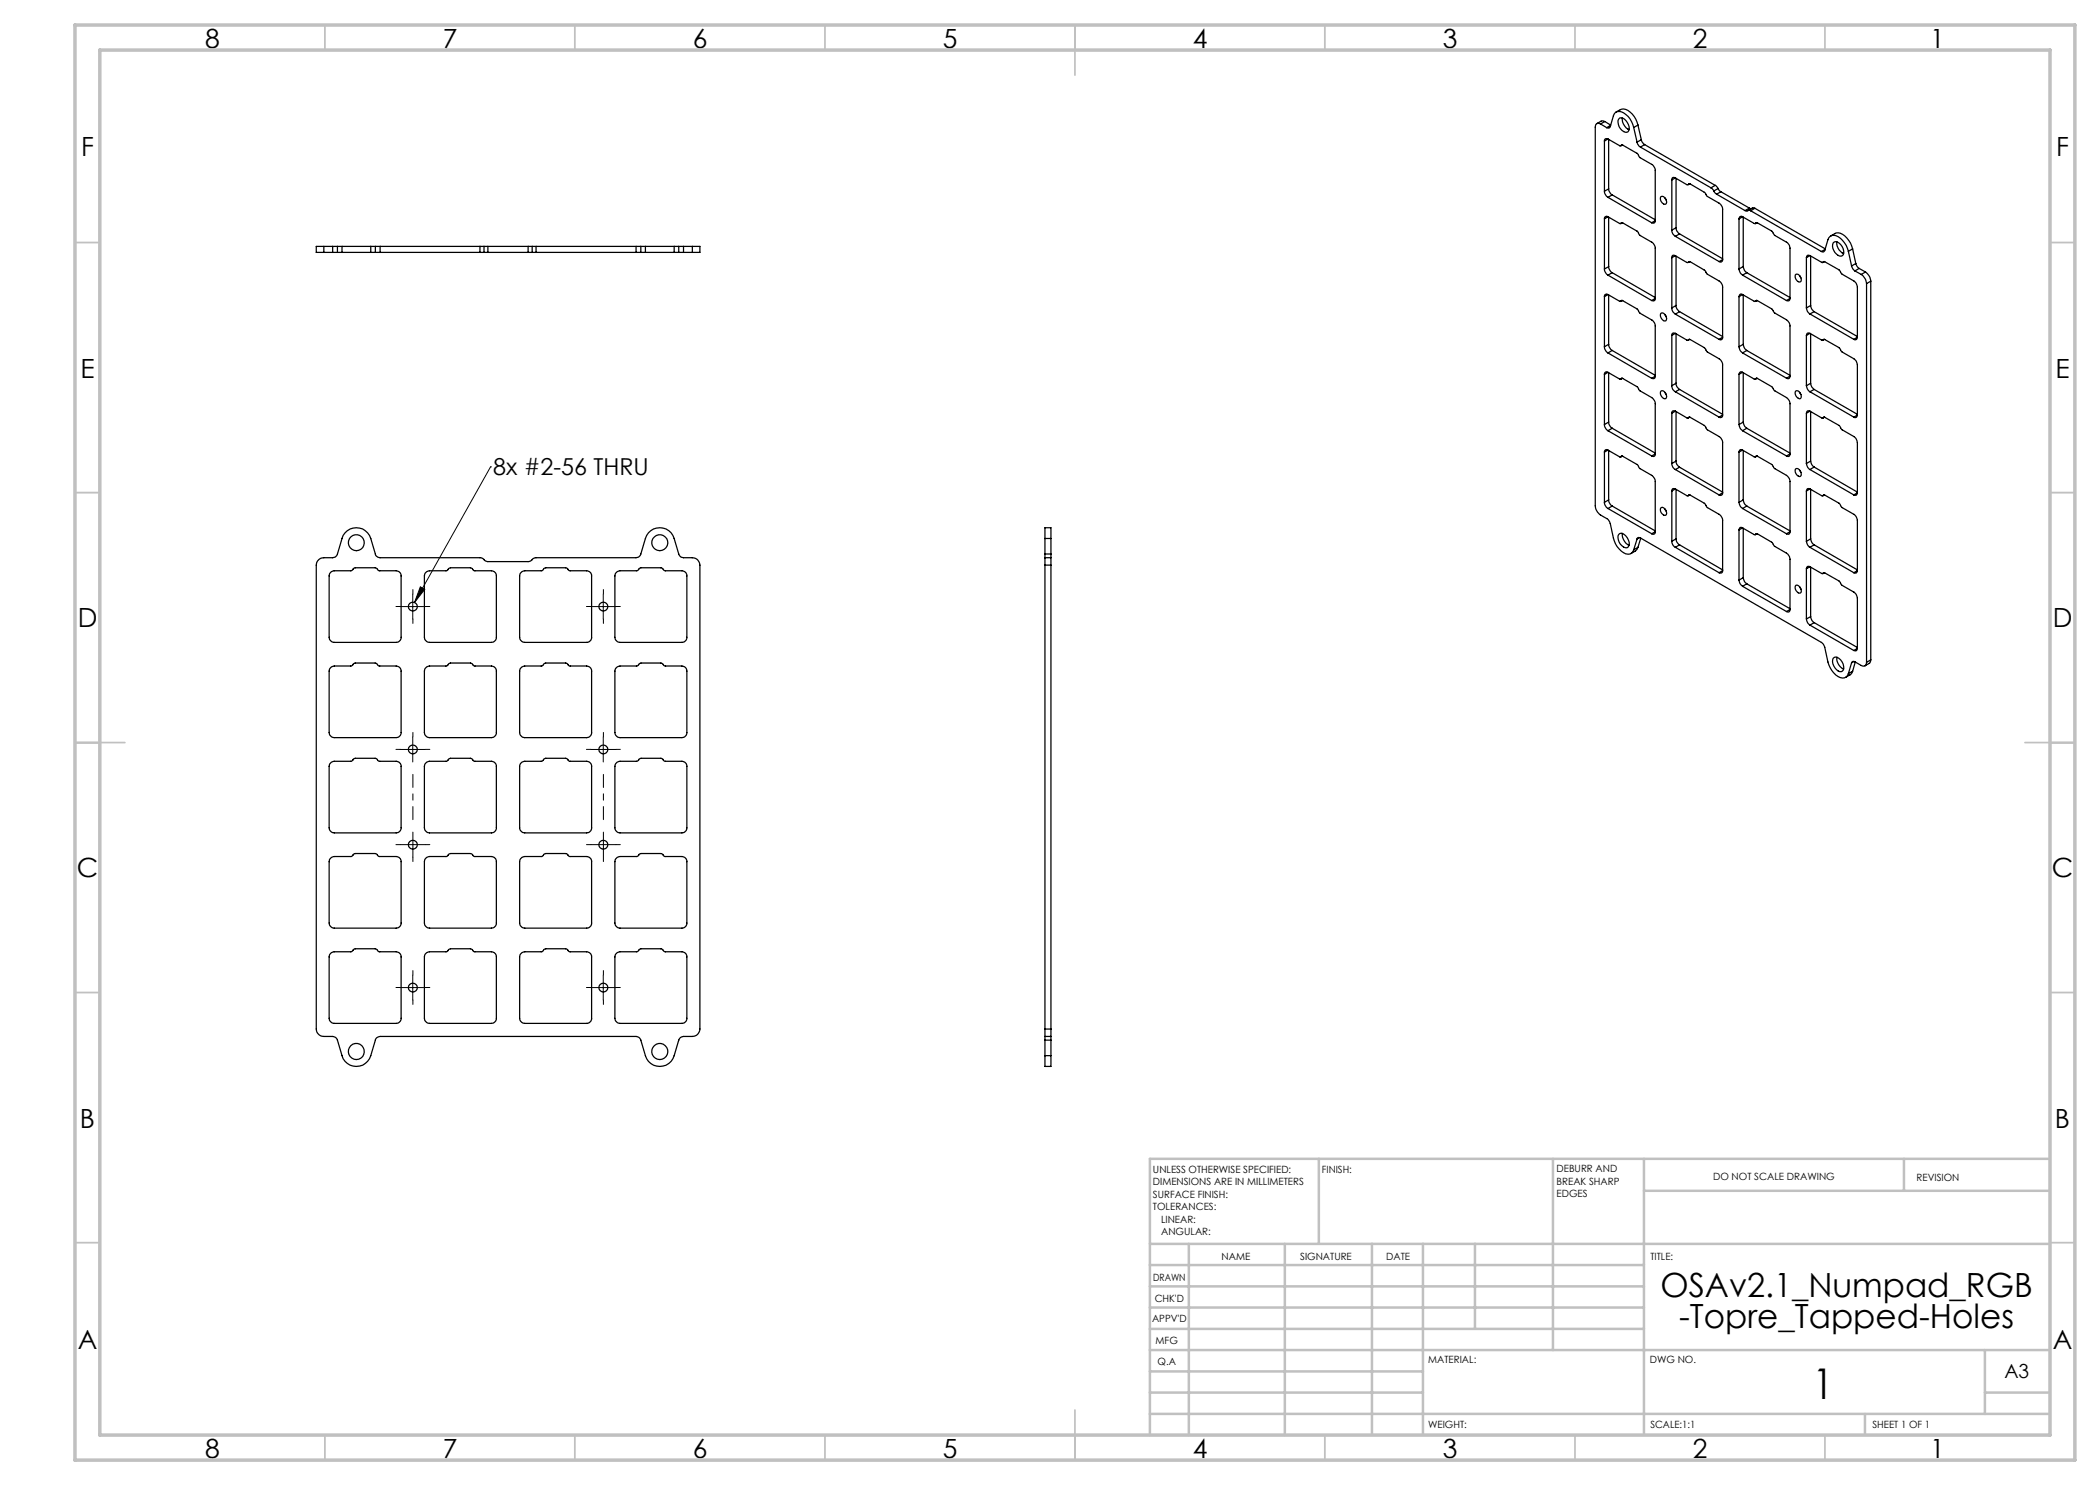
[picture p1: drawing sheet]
<svg xmlns="http://www.w3.org/2000/svg" width="420mm" height="297mm" viewBox="0 0 420 297" stroke-linecap="round" stroke-linejoin="round" font-family="sans-serif">
<g fill="none" stroke="#000" stroke-width=".2">
<path d="M98.1 93.4h.1M98.1 93.4l-15.2 27.1M82.5 118.8v5M84.1 117.4l.8 .5-2 2.6zM120.6 118.8v5M80 121.3h5.1M118.1 121.3h5.1M80 149.9h5.1M82.5 147.4v5M118.1 149.9h5.1M120.6 147.4v5M80 197.5h5.1"/>
<path d="M82.5 195v5M118.1 197.5h5.1M120.6 195v5"/>
</g>
<g fill="none" stroke="#000" stroke-width=".2" stroke-dasharray="15.2 1.3 1.3 1.3">
<path d="M82.6 118.8v-.9M120.7 118.8v-.9M80.1 121.3h-.9M82.6 123.8v.9M85.1 121.3h.9M118.2 121.3h-.9M120.7 123.8v.9M123.2 121.3h.9M80.1 149.9h-.9M82.6 147.4v-.9M85.1 149.9h.9M118.2 149.9h-.9"/>
<path d="M120.7 147.4v-.9M123.2 149.9h.9M80.1 168.9h-.9M82.6 168.9v-2.5M82.6 168.9h-2.5M82.6 168.9v2.5M82.6 168.9h2.5M82.6 171.4v.9M85.1 168.9h.9M118.2 168.9h-.9M120.7 168.9v-2.5M120.7 168.9h-2.5"/>
<path d="M120.7 168.9v2.5M120.7 168.9h2.5M120.7 171.4v.9M123.2 168.9h.9M80.1 197.5h-.9M82.6 195v-.9M85.1 197.5h.9M118.2 197.5h-.9M120.7 195v-.9M123.2 197.5h.9M82.6 200v.9M120.7 200v.9"/>
</g>
<path d="M82.6 163.9v-9M120.7 163.9v-9" fill="none" stroke="#000" stroke-width=".2" stroke-dasharray="15.2 1.3 1.3 1.3" stroke-dashoffset="12.6"/>
<g fill="none" stroke="#c0c0c0" stroke-width=".35">
<path d="M65 5v5M115 5v5M165 5v5M215 5v10M265 5v5M315 5v5M365 5v5M15 48.5h5M410 48.5h5M15 98.5h5M410 98.5h5M15 148.5h10"/>
<path d="M405 148.5h10M15 198.5h5M410 198.5h5M15 248.5h5M410 248.5h5M65 287v5M115 287v5M165 287v5M215 282v10M265 287v5M315 287v5M365 287v5"/>
</g>
<g fill="none" stroke="#c0c0c0" stroke-width=".5">
<path d="M263.8 231.8v17M310.6 231.8v38.2M328.8 231.8v55.2M328.8 238.2h81.2M380.8 231.8v6.4M410 231.8h-180v55.2M230 248.8h180M230 257.3h98.8M230 253h98.8M237.8 248.8v38.2M257 248.8v38.2M274.4 248.8v38.2"/>
<path d="M284.6 248.8v38.2M295 248.8v17M230 265.8h98.8M230 261.5h98.8M230 278.5h54.6M230 274.3h54.6M230 270h180M397 278.5h13M397 270v12.8M230 282.8h180M373 282.8v4.2"/>
</g>
<path d="M15 5h400v287h-400zM20 10h390v277h-390z" fill="none" stroke="#c0c0c0" stroke-width=".7"/>
<path d="M84.1 117.4l.8 .5-2 2.6z" fill="#000"/>
<g fill="none" stroke="#000" stroke-width=".25">
<path d="M320.1 24.8a.65 .65 0 0 0-.7-.1 .65 .65 0 0 0-.3 .7v75.8a2.49 2.49 0 0 0 1 1.8l1.4 .8 .6 .9a10.3 10.3 0 0 0 1.3 4.6 2.77 2.77 0 0 0 2.6 1.5l.6-.5 .1-.3M320.1 24.8l1.2 .7M320.9 38.2a1.6 1.6 0 0 0 .7 1.3M320.9 28.2v10M321 24.3l-.4-.1h-.4l-.8 .5M321 24.3l-.9 .5M321 24.3l1.1 .7M321.6 27.8l2.4 1.4 .2-.1M321.6 27.8a.44 .44 0 0 0-.5 0 .44 .44 0 0 0-.2 .4M321.6 39.5l8.7 5.1M321.6 27.8l-.7 .4M321.7 37.8a1.62 1.62 0 0 0 .7 1.2"/>
<path d="M321.7 37.8l-.8 .4M321.7 27.9v9.9M322.1 25.1l-.8 .4M322.4 39l8.6 5M322.4 39l-.8 .5M323.2 22.4a2.07 2.07 0 0 1 3.3 .4 4.9 4.9 0 0 1 1.1 2.2M323.7 23.8a.88 .88 0 0 1 1.5 .3l.3 .4a1.23 1.23 0 0 1-.1 2 2 2 0 0 1-1.7-2.7zM324.2 29.1l.3-.1 2.9 1.7 .6 .8 2.3 1.4a1.62 1.62 0 0 1 .7 1.2v10M324.4 29l-.2 .1M324.4 23.6a2.38 2.38 0 0 0 1.4 2.3M324.4 29l-.2 .2M326.7 25.5a3.9 3.9 0 0 0-2.8-3.2 1.03 1.03 0 0 0-1.2 .8l-.6 2.2a.45 .45 0 0 1-.8 .2"/>
<path d="M326.7 25.5l.7 2.9M327.4 28.4l.3 .7 .4 .3M327.6 25l-.9 .5M327.6 25l.7 2.9M328.1 29.4l14.1 8.2M328.3 27.9l.1 .5 .5 .5M328.3 27.9l-.9 .5M328.9 28.9l14.1 8.2M328.9 28.9l-.8 .5M332.1 39.4l.1-.1a1.01 1.01 0 0 1 1 1.5 1.04 1.04 0 0 1-1.1-1.4zM333 39.6l.3 .4M334.4 36v10"/>
<path d="M335.1 35.6l2.3 1.3h.3M335.1 35.6a.41 .41 0 0 0-.5-.1 .41 .41 0 0 0-.2 .5M335.1 35.6l-.7 .4M335.2 35.7v9.8M337.7 36.9l.3-.1 2.9 1.6 .5 .8 2.4 1.4a1.6 1.6 0 0 1 .7 1.3v10M337.9 36.8l-.2 .1M337.9 36.8l-.3 .1M342.2 37.6l.6 .6M342.8 38.2l.5 .6M343 37.1l.6 .6M343 37.1l-.8 .5M343.3 38.8l5.7 3.3"/>
<path d="M343.6 37.7l.6 .6M343.6 37.7l-.8 .5M344.2 38.3l-.9 .5M344.2 38.3l5.7 3.3M64.8 49.3h-1.5v1.2h1.5M64.8 49.3h1.7M64.8 50.5h1.7M64.8 49.3v1.2M66.5 49.3h1M66.5 50.5h1M66.5 49.3v1.2M67.5 49.3h.9"/>
<path d="M67.5 50.5h.9M67.5 49.3v1.2M68.4 49.3h5.8M68.4 50.5h5.8M68.4 49.3v1.2M74.2 49.3v1.2M74.2 49.3h.9M74.2 50.5h.9M75.1 49.3h.9M75.1 50.5h.9M75.1 49.3v1.2M76 49.3h20"/>
<path d="M76 50.5h20M76 49.3v1.2M96 49.3h.8M96 50.5h.8M96 49.3v1.2M96.8 49.3h.8M96.8 50.5h.8M96.8 49.3v1.2M97.6 49.3h8M97.6 50.5h8M97.6 49.3v1.2M105.6 49.3h.8"/>
<path d="M105.6 50.5h.8M105.6 49.3v1.2M106.4 49.3h.8M106.4 50.5h.8M106.4 49.3v1.2M107.2 49.3h20M107.2 50.5h20M107.2 49.3v1.2M127.2 49.3h1M127.2 50.5h1M127.2 49.3v1.2M128.2 49.3v1.2"/>
<path d="M128.2 49.3h.9M128.2 50.5h.9M129.1 49.3h5.7M129.1 50.5h5.7M129.1 49.3v1.2M134.8 49.3v1.2M134.8 49.3h.9M134.8 50.5h.9M135.7 49.3h1M135.7 50.5h1M135.7 49.3v1.2M136.7 49.3h1.8"/>
<path d="M136.7 50.5h1.8M136.7 49.3v1.2M138.5 49.3h1.5v1.2h-1.5M138.5 49.3v1.2M320.9 53.8a1.6 1.6 0 0 0 .7 1.2M320.9 43.8v10M320.9 59.3v10.1M321.6 43.4l2.4 1.3 .2-.1M321.6 43.4a.44 .44 0 0 0-.5-.1 .44 .44 0 0 0-.2 .5M321.6 58.9l2.4 1.4 .2-.1M321.6 58.9a.44 .44 0 0 0-.5 0 .44 .44 0 0 0-.2 .4M321.6 55l8.7 5.1"/>
<path d="M321.6 43.4l-.7 .4M321.6 58.9l-.7 .4M321.7 53.3a1.62 1.62 0 0 0 .7 1.2M321.7 43.4v9.9M321.7 59v9.9M321.7 53.3l-.8 .5M322.4 54.5l8.6 5M322.4 54.5l-.8 .5M324.2 44.6h.4l2.8 1.6 .6 .9 2.3 1.3a1.62 1.62 0 0 1 .7 1.2v10.1M324.4 44.5l-.2 .1M324.4 44.6l-.2 .1M331 44.1a.44 .44 0 0 1-.2 .5 .44 .44 0 0 1-.5 0"/>
<path d="M331 59.7a.44 .44 0 0 1-.2 .4 .44 .44 0 0 1-.5 0M331 44.1l-.7 .5M331 59.7l-.7 .4M334.4 46a1.38 1.38 0 0 0 .7 1.3M334.4 51.5v10.1M335.1 51.1l2.3 1.4 .3-.1M335.1 51.1a.41 .41 0 0 0-.5 0 .41 .41 0 0 0-.2 .4M335.1 47.3l8.7 5M335.1 51.1l-.7 .4M335.2 45.5a1.38 1.38 0 0 0 .7 1.3M335.2 45.5l-.8 .5M335.2 51.2v9.9"/>
<path d="M335.9 46.8l8.6 4.9M335.9 46.8l-.8 .5M337.7 52.4l.3-.1 2.9 1.7 .5 .8 2.4 1.4a1.6 1.6 0 0 1 .7 1.2v10M337.9 52.3l-.2 .1M337.9 52.3l-.3 .2M344.5 51.9a.44 .44 0 0 1-.2 .5 .44 .44 0 0 1-.5-.1M344.5 51.9l-.7 .4M347.8 53.8a1.6 1.6 0 0 0 .7 1.2M347.8 43.8v10M347.8 59.3v10.1M348.5 43.4l2.4 1.3 .3-.1M348.5 43.4a.44 .44 0 0 0-.5-.1 .44 .44 0 0 0-.2 .5"/>
<path d="M348.5 58.9l2.4 1.4 .3-.1M348.5 58.9a.44 .44 0 0 0-.5 0 .44 .44 0 0 0-.2 .4M348.5 55l8.8 5.1M348.5 43.4l-.7 .4M348.5 58.9l-.7 .4M348.7 53.3a1.6 1.6 0 0 0 .7 1.2M348.7 53.3l-.9 .5M348.7 43.4v9.9M348.7 59v9.9M349 42.1l1.1 .1M349.4 54.5l8.6 5M349.4 54.5l-.9 .5"/>
<path d="M349.9 41.6l.4 .1M349.9 41.6l-.9 .5M350.1 42.2l14.2 8.1M351 41.7l-.4-.1-1 .5M351 41.7l-.9 .5M351 41.7l14.1 8.1M351.2 44.6h.2l2.9 1.6 .7 .9 2.3 1.3a1.47 1.47 0 0 1 .7 1.2v10.1M351.4 44.5l-.2 .1M351.4 44.6l-.3 .1M358 59.7a.44 .44 0 0 1-.2 .4 .44 .44 0 0 1-.5 0M358 59.7l-.7 .4M359.1 55a.75 .75 0 0 1 .7 0 .75 .75 0 0 1 .4 .7v.5l-.1 .2a1.04 1.04 0 0 1-1-1.4z"/>
<path d="M359.9 55.1l.3 .5M361.3 51.5v10.1M362 51.1l2.4 1.4 .2-.1M362 51.1a.44 .44 0 0 0-.5 0 .44 .44 0 0 0-.2 .4M362 51.1l-.7 .4M362.1 51.2v9.9M364.6 52.4l.3-.1 2.9 1.7 .5 .8 2.5 1.4a1.6 1.6 0 0 1 .7 1.2v10M364.8 52.3l-.2 .1M364.9 52.3l-.3 .2M365 49.9l-.7 .4M366.1 47.2a2 2 0 0 1 3.3 .4 4.5 4.5 0 0 1 1.1 2.2M366.6 48.6a1.16 1.16 0 0 1 1.8 .7 1.24 1.24 0 0 1-.1 1.9 2.01 2.01 0 0 1-1.7-2.6z"/>
<path d="M367.4 48.4a2.35 2.35 0 0 0 1.3 2.3M369.7 50.3a4.1 4.1 0 0 0-3-3.2 1.16 1.16 0 0 0-1.1 .8l-.7 2.2a.41 .41 0 0 1-.6 .2M369.7 50.3l.6 2.9M370.3 53.2l.3 .6 .4 .4M370.5 49.8l-.8 .5M370.5 49.8l.7 2.9M371 54.2l1.3 .7M371.2 52.7l.2 .6 .4 .4M371.2 52.7l-.9 .5M371.8 53.7l-.8 .5M371.8 53.7l1.3 .7M372.3 54.9a2.49 2.49 0 0 1 1 1.8"/>
<path d="M373.1 54.4a2.49 2.49 0 0 1 1.1 1.8M373.1 54.4l-.8 .5M373.3 56.7v75.8M374.2 56.2l-.9 .5M374.2 56.2v75.8M320.9 69.4a1.6 1.6 0 0 0 .7 1.2M320.9 74.9v10M321.6 74.5l2.4 1.3 .2-.1M321.6 74.5a.44 .44 0 0 0-.5-.1 .44 .44 0 0 0-.2 .5M321.6 70.6l8.7 5.1M321.6 74.5l-.7 .4M321.7 68.9a1.6 1.6 0 0 0 .7 1.2"/>
<path d="M321.7 74.5v9.9M321.7 68.9l-.8 .5M322.4 70.1l8.6 5M322.4 70.1l-.8 .5M324.2 75.7h.4l2.8 1.7 .6 .8 2.3 1.3a1.6 1.6 0 0 1 .7 1.2v10.1M324.2 60.2l.4-.1 2.8 1.7 .6 .8 2.3 1.4a1.47 1.47 0 0 1 .7 1.2v10M324.4 60.1l-.2 .1M324.4 75.6l-.2 .1M324.4 60.1l-.2 .2M324.4 75.7l-.2 .1M331 75.2a.44 .44 0 0 1-.2 .5 .44 .44 0 0 1-.5 0M331 75.2l-.7 .5"/>
<path d="M332.2 78.2a1.04 1.04 0 0 1 1 1.5 1.04 1.04 0 0 1-1-1.5zM332.2 62.6a1.04 1.04 0 0 1 1 1.6 1.04 1.04 0 0 1-1-1.6zM333 62.9l.3 .5M333 78.5l.3 .4M334.4 61.6a1.38 1.38 0 0 0 .7 1.2M334.4 77.1a1.28 1.28 0 0 0 .7 1.2M334.4 67.1v10M335.1 66.7l2.4 1.4 .2-.1M335.1 66.7a.43 .43 0 0 0-.5-.1 .43 .43 0 0 0-.2 .5M335.1 62.8l8.7 5.1M335.1 78.3l8.7 5.1M335.1 66.7l-.7 .4"/>
<path d="M335.2 61.1a1.38 1.38 0 0 0 .7 1.2M335.2 76.7a1.38 1.38 0 0 0 .7 1.2M335.2 66.8v9.9M335.2 61.1l-.8 .5M335.2 76.7l-.8 .4M335.9 62.3l8.6 5M335.9 77.9l8.6 5M335.9 62.3l-.8 .5M335.9 77.9l-.8 .4M337.7 68l.3-.1 2.9 1.6 .5 .8 2.4 1.5a1.6 1.6 0 0 1 .7 1.2v10M337.9 67.9l-.2 .1M337.9 67.9l-.3 .1"/>
<path d="M344.5 67.4a.44 .44 0 0 1-.2 .5 .44 .44 0 0 1-.5 0M344.5 67.4l-.7 .5M347.8 69.4a1.6 1.6 0 0 0 .7 1.2M347.8 74.9v10M348.5 74.5l2.4 1.3 .3-.1M348.5 74.5a.44 .44 0 0 0-.5-.1 .44 .44 0 0 0-.2 .5M348.5 70.6l8.8 5M348.5 74.5l-.7 .4M348.7 68.9a1.6 1.6 0 0 0 .7 1.2M348.7 74.5v9.9M348.7 68.9l-.9 .5M349.4 70.1l8.6 5"/>
<path d="M349.4 70.1l-.9 .5M351.2 60.2l.3-.1 2.8 1.7 .6 .8 2.4 1.4a1.6 1.6 0 0 1 .7 1.2v10M351.2 75.7l.2-.1 2.9 1.7 .6 .8 2.4 1.4a1.6 1.6 0 0 1 .7 1.2v10.1M351.4 60.1l-.2 .1M351.4 75.6l-.2 .1M351.4 60.1l-.3 .2M351.4 75.7l-.3 .1M358 75.2a.42 .42 0 0 1-.2 .5 .42 .42 0 0 1-.5-.1M358 75.2l-.7 .4M359.2 78.2a1.04 1.04 0 0 1 .9 1.5 1.04 1.04 0 0 1-.9-1.5zM359.9 78.5l.3 .4M361.3 61.6a1.47 1.47 0 0 0 .7 1.2"/>
<path d="M361.3 77.1a1.62 1.62 0 0 0 .7 1.2M361.3 67.1v10M362 66.7l2.4 1.4 .2-.1M362 66.7a.44 .44 0 0 0-.5-.1 .44 .44 0 0 0-.2 .5M362 62.8l8.8 5.1M362 78.3l8.8 5.1M362 66.7l-.7 .4M362.1 61.1a1.6 1.6 0 0 0 .7 1.2M362.1 76.7a1.6 1.6 0 0 0 .7 1.2M362.1 61.1l-.8 .5M362.1 66.8v9.9M362.1 76.7l-.8 .4"/>
<path d="M362.8 62.3l-.8 .5M362.8 62.3l8.7 5M362.8 77.9l-.8 .4M362.8 77.9l8.7 5M364.6 68l.3-.1 2.9 1.6 .5 .8 2.5 1.5a1.6 1.6 0 0 1 .7 1.2v10M364.8 67.9l-.2 .1M364.9 67.9l-.3 .1M371.5 67.4a.44 .44 0 0 1-.2 .5 .44 .44 0 0 1-.5 0M371.5 67.4l-.7 .5M320.9 84.9a1.6 1.6 0 0 0 .7 1.2M320.9 90.4v10.1M321.6 90l2.4 1.4 .2-.1"/>
<path d="M321.6 90a.44 .44 0 0 0-.5 0 .44 .44 0 0 0-.2 .4M321.6 86.1l8.7 5.1M321.6 90l-.7 .4M321.7 84.4a1.6 1.6 0 0 0 .7 1.3M321.7 100a1.6 1.6 0 0 0 .7 1.2M321.7 90.1v9.9M321.7 84.4l-.8 .5M321.7 100l-.8 .5M322.4 85.7l8.6 4.9M322.4 85.7l-.8 .4M324.2 91.3l.2-.1 3 1.7 .6 .8 2.3 1.4a1.6 1.6 0 0 1 .7 1.2v10.1M324.4 91.2l-.2 .1"/>
<path d="M324.4 91.2l-.2 .2M331 90.8a.42 .42 0 0 1-.2 .5 .42 .42 0 0 1-.5-.1M331 90.8l-.7 .4M334.4 92.7a1.38 1.38 0 0 0 .7 1.2M334.4 82.7v10M334.4 98.2v10.1M335.1 97.8l2.4 1.4 .2-.1M335.1 97.8a.43 .43 0 0 0-.5-.1 .43 .43 0 0 0-.2 .5M335.1 82.2l2.4 1.4 .2-.1M335.1 82.2a.43 .43 0 0 0-.5 0 .43 .43 0 0 0-.2 .5M335.1 93.9l8.7 5.1M335.1 82.2l-.7 .5"/>
<path d="M335.1 97.8l-.7 .4M335.2 92.2a1.38 1.38 0 0 0 .7 1.2M335.2 82.3v9.9M335.2 97.9v9.9M335.2 92.2l-.8 .5M335.9 93.4l-.8 .5M335.9 93.4l8.6 5M337.7 99.1l.3-.1 2.9 1.6 .5 .9 2.4 1.4a1.6 1.6 0 0 1 .7 1.2v10M337.7 83.5l.3-.1 2.9 1.7 .5 .8 2.4 1.4a1.6 1.6 0 0 1 .7 1.2v10.1M337.9 83.4l-.2 .1M337.9 99l-.2 .1M337.9 83.4l-.3 .2"/>
<path d="M337.9 99l-.3 .2M344.5 98.6a.44 .44 0 0 1-.2 .4 .44 .44 0 0 1-.5 0M344.5 83a.44 .44 0 0 1-.2 .5 .44 .44 0 0 1-.5-.1M344.5 83l-.7 .4M344.5 98.6l-.7 .4M347.8 84.9a1.6 1.6 0 0 0 .7 1.2M347.8 90.4v10.1M348.5 90l2.4 1.4 .3-.1M348.5 90a.42 .42 0 0 0-.5 0 .42 .42 0 0 0-.2 .4M348.5 86.1l8.8 5.1M348.5 90l-.7 .4M348.7 84.4a1.6 1.6 0 0 0 .7 1.3"/>
<path d="M348.7 100a1.6 1.6 0 0 0 .7 1.2M348.7 90.1v9.9M348.7 84.4l-.9 .5M348.7 100l-.9 .5M349.4 85.7l8.6 4.9M349.4 85.7l-.9 .4M351.2 91.3l.2-.1 2.9 1.7 .6 .8 2.4 1.4a1.6 1.6 0 0 1 .7 1.2v10.1M351.4 91.2l-.2 .1M351.4 91.2l-.3 .2M358 90.8a.42 .42 0 0 1-.2 .5 .42 .42 0 0 1-.5-.1M358 90.8l-.7 .4M359.1 93.9l.1-.2a1.04 1.04 0 0 1 .9 1.6 1.09 1.09 0 0 1-1-1.4z"/>
<path d="M359.9 94l.3 .5M361.3 92.7a1.62 1.62 0 0 0 .7 1.2M361.3 82.7v10M361.3 98.2v10.1M362 82.2l2.4 1.4 .2-.1M362 82.2a.44 .44 0 0 0-.5 0 .44 .44 0 0 0-.2 .5M362 97.8l2.5 1.4 .1-.1M362 97.8a.44 .44 0 0 0-.5 0 .44 .44 0 0 0-.2 .4M362 93.9l8.8 5.1M362 82.2l-.7 .5M362 97.8l-.7 .4M362.1 92.2a1.62 1.62 0 0 0 .7 1.2"/>
<path d="M362.1 82.3v9.9M362.1 97.9v9.9M362.1 92.2l-.8 .5M362.8 93.4l-.8 .5M362.8 93.4l8.7 5M364.6 83.5l.3-.1 2.9 1.7 .5 .8 2.5 1.4a1.6 1.6 0 0 1 .7 1.2v10.1M364.6 99.1l.3-.1 2.9 1.6 .5 .9 2.5 1.4a1.62 1.62 0 0 1 .7 1.2v10M364.8 83.4l-.2 .1M364.8 99l-.2 .1M364.9 83.4l-.3 .2M364.9 99l-.3 .2M371.5 98.6a.44 .44 0 0 1-.2 .4 .44 .44 0 0 1-.5 0"/>
<path d="M371.5 83a.44 .44 0 0 1-.2 .5 .44 .44 0 0 1-.5-.1M371.5 83l-.7 .4M371.5 98.6l-.7 .4M66.3 114.3l.6-.1h3.4l.4-.5 .3-.1h4l.8 .6h3.4a1.02 1.02 0 0 1 1 1v12.3a1.02 1.02 0 0 1-1 1h-12.3a1.09 1.09 0 0 1-1.1-1v-12.3l.1-.4zM69 106.6a3 3 0 0 1 5.2 1.1l.9 3.1a1.01 1.01 0 0 0 .9 .7h20.1l1.4 .8h8.3l1.3-.8h20.1a1.01 1.01 0 0 0 1-.7l.9-3.1a3 3 0 0 1 2.9-2.2 3 3 0 0 1 2.8 2.2l.9 3.1a1.01 1.01 0 0 0 1 .7h1.8a1.51 1.51 0 0 1 1.5 1.5v92.8a1.51 1.51 0 0 1-1.5 1.5h-1.8a1.01 1.01 0 0 0-1 .7l-.9 3.1a3 3 0 0 1-2.8 2.2 3 3 0 0 1-2.9-2.2l-.9-3.1a1.01 1.01 0 0 0-1-.7h-51.2a1.01 1.01 0 0 0-.9 .7l-.9 3.1a3 3 0 0 1-2.9 2.2 3 3 0 0 1-2.9-2.2l-.9-3.1a1.01 1.01 0 0 0-1-.7h-1.7a1.51 1.51 0 0 1-1.5-1.5v-92.8a1.51 1.51 0 0 1 1.5-1.5h1.7a1.01 1.01 0 0 0 1-.7l1.1-3.7zM85.2 114.5l.7-.3h3.4l.4-.5 .4-.1h4l.8 .6h3.4a1.02 1.02 0 0 1 1 1v12.3a1.02 1.02 0 0 1-1 1h-12.4a1.09 1.09 0 0 1-1-1v-12.3zM104.1 114.6l.3-.3 .6-.1h3.4l.4-.5 .3-.1h4l.8 .6h3.4a1.02 1.02 0 0 1 1 1v12.3a1.02 1.02 0 0 1-1 1h-12.3a1.09 1.09 0 0 1-1.1-1v-12.3zM123.3 114.5l.7-.3h3.4l.4-.5 .4-.1h4l.8 .6h3.4a1.02 1.02 0 0 1 1 1v12.3a1.02 1.02 0 0 1-1 1h-12.4a1.09 1.09 0 0 1-1-1v-12.3zM209 111.5v1.5M209 110.8v.7M209 107.7v-2.2h1.2v2.2M209 111.5h1.2"/>
<path d="M209 113h1.2M209 107.7v3.1M209 113v92.8M209 110.8h1.2M209 107.7h1.2M210.2 111.5v1.5M210.2 110.8v.7M210.2 107.7v3.1M210.2 113v92.8M320.9 100.5a1.6 1.6 0 0 0 .7 1.2M321.6 101.7l8.7 5M322.4 101.2l8.6 5"/>
<path d="M322.4 101.2l-.8 .5M323.7 106.9a.73 .73 0 0 1 1.2 0 2.06 2.06 0 0 1 .7 2.5 1.39 1.39 0 0 1-1.8-1 1.74 1.74 0 0 1-.1-1.5zM324.4 106.7a2.47 2.47 0 0 0 1.4 2.3M327.4 107.8a.41 .41 0 0 1 .7-.2l36.2 20.9 .4 .4 .2 .6a9.4 9.4 0 0 0 1.5 4.6 2.69 2.69 0 0 0 2.5 1.5l.4-.2 .4-.7M327.4 107.8l-.7 2.2M327.6 109.5a2.03 2.03 0 0 1-1.4 1.2M327.6 109.5l-.9 .5M327.9 107.5l-.5 .3M328.2 107.6l-.6 1.9M331 106.4a.42 .42 0 0 1-.2 .4 .42 .42 0 0 1-.5-.1M331 106.4l-.7 .3M332.2 101.5a1.01 1.01 0 0 1 1 1.5 1.01 1.01 0 0 1-1-1.5z"/>
<path d="M333 101.8l.3 .5M334.4 108.3a1.38 1.38 0 0 0 .7 1.2M335.1 109.5l8.7 5M335.2 107.8a1.38 1.38 0 0 0 .7 1.2M335.2 107.8l-.8 .5M335.9 109l-.8 .5M335.9 109l8.6 5M344.5 114.1a.44 .44 0 0 1-.2 .5 .44 .44 0 0 1-.5-.1M344.5 114.1l-.7 .4M347.8 116a1.6 1.6 0 0 0 .7 1.3M347.8 100.5a1.6 1.6 0 0 0 .7 1.2M347.8 106v10"/>
<path d="M348.5 105.6l2.3 1.3h.4M348.5 105.6a.42 .42 0 0 0-.5-.1 .42 .42 0 0 0-.2 .5M348.5 117.3l8.8 5M348.5 101.7l8.8 5M348.5 105.6l-.7 .4M348.7 115.5a1.6 1.6 0 0 0 .7 1.3M348.7 105.7v9.8M348.7 115.5l-.9 .5M349.4 101.2l8.6 5M349.4 101.2l-.9 .5M349.4 116.8l-.9 .5M349.4 116.8l8.6 4.9"/>
<path d="M351.2 106.9l.3-.1 2.8 1.6 .6 .8 2.4 1.4a1.6 1.6 0 0 1 .7 1.3v10M351.4 106.7l-.2 .2M351.4 106.7l-.3 .2M358 106.4a.42 .42 0 0 1-.2 .4 .42 .42 0 0 1-.5-.1M358 106.4l-.7 .3M359.2 117a1.04 1.04 0 0 1 .9 1.6 1.02 1.02 0 0 1-.9-1.6zM359.9 117.4l.3 .4M361.3 108.3a1.62 1.62 0 0 0 .7 1.2M361.3 113.8v10M362 113.3l2.5 1.5 .1-.2M362 113.3a.44 .44 0 0 0-.5 0 .44 .44 0 0 0-.2 .5M362 109.5l8.8 5"/>
<path d="M362 113.3l-.7 .5M362.1 107.8a1.62 1.62 0 0 0 .7 1.2M362.1 113.4v9.9M362.1 107.8l-.8 .5M362.8 109l-.8 .5M362.8 109l8.7 5M364.6 114.6l.3-.1 2.9 1.7 .5 .8 2.5 1.4a1.62 1.62 0 0 1 .7 1.2v10.1M364.8 114.5l-.2 .1M364.9 114.5l-.3 .2M371.5 114.1a.44 .44 0 0 1-.2 .5 .44 .44 0 0 1-.5-.1M371.5 114.1l-.7 .4M66.3 133.4l.6-.2h3.4l.4-.5 .3-.1h4l.8 .6h3.4a1.02 1.02 0 0 1 1 1v12.3a1.02 1.02 0 0 1-1 1h-12.3a1.09 1.09 0 0 1-1.1-1v-12.3l.1-.4z"/>
<path d="M85.1 133.7l.2-.3 .6-.2h3.4l.4-.5 .4-.1h4l.8 .6h3.4a1.02 1.02 0 0 1 1 1v12.3a1.02 1.02 0 0 1-1 1h-12.4a1.09 1.09 0 0 1-1-1v-12.3zM104.1 133.7l.3-.3 .6-.2h3.4l.4-.5 .3-.1h4l.8 .6h3.4a1.02 1.02 0 0 1 1 1v12.3a1.02 1.02 0 0 1-1 1h-12.3a1.09 1.09 0 0 1-1.1-1v-12.3zM123.3 133.5l.7-.3h3.4l.4-.5 .4-.1h4l.8 .6h3.4a1.02 1.02 0 0 1 1 1v12.3a1.02 1.02 0 0 1-1 1h-12.4a1.09 1.09 0 0 1-1-1v-12.3zM358 121.9a.42 .42 0 0 1-.2 .5 .42 .42 0 0 1-.5-.1M358 121.9l-.7 .4M361.3 123.8a1.6 1.6 0 0 0 .7 1.2M362 125l8.8 5.1M362.1 123.3a1.62 1.62 0 0 0 .7 1.2M362.1 123.3l-.8 .5M362.8 124.5l-.8 .5M362.8 124.5l8.7 5M366.6 131.7a1.16 1.16 0 0 1 1.8 .7 1.28 1.28 0 0 1-.1 1.9 2.06 2.06 0 0 1-1.7-2.6z"/>
<path d="M367.4 131.4a2.35 2.35 0 0 0 1.3 2.4M370.3 132.6l-.6 2.1M370.5 134.3a1.9 1.9 0 0 1-1.4 1.2M370.5 134.3l-.8 .4M370.8 132.3l-.5 .3M371.1 132.4l-.6 1.9M371.5 129.7a.44 .44 0 0 1-.2 .4 .44 .44 0 0 1-.5 0M371.5 129.7l-.7 .4M373.3 132.5a.65 .65 0 0 1-.3 .7 .65 .65 0 0 1-.7-.1l-1.3-.7a.41 .41 0 0 0-.7 .2M374.2 132l-.2 .6-1 .6M374.2 132l-.9 .5M66 152.7l.3-.3 .6-.1h3.4l.4-.5 .3-.1h4l.8 .6h3.4a1.02 1.02 0 0 1 1 1v12.3a1.02 1.02 0 0 1-1 1h-12.3a1.09 1.09 0 0 1-1.1-1v-12.3z"/>
<path d="M85.2 152.6l.7-.3h3.4l.4-.5 .4-.1h4l.8 .6h3.4a1.02 1.02 0 0 1 1 1v12.3a1.02 1.02 0 0 1-1 1h-12.4a1.09 1.09 0 0 1-1-1v-12.3zM104.2 152.6l.8-.3h3.4l.4-.5 .3-.1h4l.8 .6h3.4a1.02 1.02 0 0 1 1 1v12.3a1.02 1.02 0 0 1-1 1h-12.3a1.09 1.09 0 0 1-1.1-1v-12.3zM123.3 152.6l.7-.3h3.4l.4-.5 .4-.1h4l.8 .6h3.4a1.02 1.02 0 0 1 1 1v12.3a1.02 1.02 0 0 1-1 1h-12.4a1.09 1.09 0 0 1-1-1v-12.3zM66.3 171.5l.6-.2h3.4l.4-.5 .3-.1h4l.8 .6h3.4a1.02 1.02 0 0 1 1 1v12.3a1.02 1.02 0 0 1-1 1h-12.3a1.09 1.09 0 0 1-1.1-1v-12.3l.1-.4zM85.2 171.6l.7-.3h3.4l.4-.5 .4-.1h4l.8 .6h3.4a1.02 1.02 0 0 1 1 1v12.3a1.02 1.02 0 0 1-1 1h-12.4a1.09 1.09 0 0 1-1-1v-12.3zM104.2 171.6l.8-.3h3.4l.4-.5 .3-.1h4l.8 .6h3.4a1.02 1.02 0 0 1 1 1v12.3a1.02 1.02 0 0 1-1 1h-12.3a1.09 1.09 0 0 1-1.1-1v-12.3zM123.3 171.6l.7-.3h3.4l.4-.5 .4-.1h4l.8 .6h3.4a1.02 1.02 0 0 1 1 1v12.3a1.02 1.02 0 0 1-1 1h-12.4a1.09 1.09 0 0 1-1-1v-12.3zM66.1 190.7l.8-.3h3.4l.4-.5 .3-.1h4l.8 .6h3.4a1.02 1.02 0 0 1 1 1v12.3a1.02 1.02 0 0 1-1 1h-12.3a1.09 1.09 0 0 1-1.1-1v-12.3zM85.2 190.7l.7-.3h3.4l.4-.5 .4-.1h4l.8 .6h3.4a1.02 1.02 0 0 1 1 1v12.3a1.02 1.02 0 0 1-1 1h-12.4a1.09 1.09 0 0 1-1-1v-12.3zM104.2 190.7l.8-.3h3.4l.4-.5 .3-.1h4l.8 .6h3.4a1.02 1.02 0 0 1 1 1v12.3a1.02 1.02 0 0 1-1 1h-12.3a1.09 1.09 0 0 1-1.1-1v-12.3zM123.3 190.7l.7-.3h3.4l.4-.5 .4-.1h4l.8 .6h3.4a1.02 1.02 0 0 1 1 1v12.3a1.02 1.02 0 0 1-1 1h-12.4a1.09 1.09 0 0 1-1-1v-12.3zM209 205.8v1.5"/>
<path d="M209 207.3v.7M209 211.1v2.2h1.2v-2.2M209 207.3h1.2M209 205.8h1.2M209 208v3.1M209 208h1.2M209 211.1h1.2M210.2 205.8v1.5M210.2 207.3v.7M210.2 208v3.1"/>
<circle cx="71.3" cy="108.5" r="1.59"/>
<circle cx="132" cy="108.5" r="1.6"/>
<circle cx="82.6" cy="121.3" r=".89"/>
<circle cx="120.7" cy="121.3" r=".89"/>
<circle cx="82.6" cy="149.9" r=".89"/>
<circle cx="120.7" cy="149.9" r=".89"/>
<circle cx="82.6" cy="168.9" r=".89"/>
<circle cx="120.7" cy="168.9" r=".89"/>
<circle cx="82.6" cy="197.5" r=".89"/>
<circle cx="120.7" cy="197.5" r=".89"/>
<circle cx="71.3" cy="210.3" r="1.59"/>
<circle cx="132" cy="210.3" r="1.6"/>
</g>
<text font-size="8.5" x="362.5" y="279.7">1</text>
<g font-size="6.7">
<text x="332.1" y="259.3">OSAv2.1_Numpad_RGB</text>
<text x="335.8" y="265.7">-Topre_Tapped-Holes</text>
</g>
<g font-size="5.3">
<text x="41" y="9.5">8</text>
<text x="88.5" y="9.5">7</text>
<text x="138.5" y="9.5">6</text>
<text x="188.5" y="9.5">5</text>
<text x="238.5" y="9.5">4</text>
<text x="288.5" y="9.5">3</text>
<text x="338.5" y="9.5">2</text>
<text x="386" y="9.5">1</text>
<text x="16.2" y="31.2">F</text>
<text x="411.2" y="31.2">F</text>
<text x="16.1" y="75.5">E</text>
<text x="411.1" y="75.5">E</text>
<text x="15.5" y="125.5">D</text>
<text x="410.5" y="125.5">D</text>
<text x="15.4" y="175.5">C</text>
<text x="410.4" y="175.5">C</text>
<text x="16" y="225.5">B</text>
<text x="411" y="225.5">B</text>
<text x="15.5" y="269.7">A</text>
<text x="410.5" y="269.7">A</text>
<text x="41" y="291.5">8</text>
<text x="88.5" y="291.5">7</text>
<text x="138.5" y="291.5">6</text>
<text x="188.5" y="291.5">5</text>
<text x="238.5" y="291.5">4</text>
<text x="288.5" y="291.5">3</text>
<text x="338.5" y="291.5">2</text>
<text x="386" y="291.5">1</text>
</g>
<text font-size="4.7" x="98.6" y="95.1">8x #2-56 THRU</text>
<text font-size="3.9" x="400.9" y="275.5">A3</text>
<g font-size="2">
<text x="230.6" y="234.6">UNLESS OTHERWISE SPECIFIED:</text>
<text x="230.6" y="237.1">DIMENSIONS ARE IN MILLIMETERS</text>
<text x="230.6" y="239.6">SURFACE FINISH:</text>
<text x="264.4" y="234.6">FINISH:</text>
<text x="311.3" y="234.5">DEBURR AND</text>
<text x="311.3" y="237">BREAK SHARP</text>
<text x="311.3" y="239.5">EDGES</text>
<text x="342.6" y="236">DO NOT SCALE DRAWING</text>
<text x="383.3" y="236.2">REVISION</text>
<text x="230.6" y="242.1">TOLERANCES:</text>
<text x="232.2" y="244.6">LINEAR:</text>
<text x="232.2" y="247.1">ANGULAR:</text>
<text x="244.3" y="252">NAME</text>
<text x="260" y="251.9">SIGNATURE</text>
<text x="277.2" y="251.9">DATE</text>
<text x="330.1" y="251.9">TITLE:</text>
<text x="230.6" y="256.1">DRAWN</text>
<text x="230.9" y="260.3">CHK'D</text>
<text x="230.4" y="264.4">APPV'D</text>
<text x="231.1" y="268.8">MFG</text>
<text x="231.5" y="273">Q.A</text>
<text x="285.6" y="272.5">MATERIAL:</text>
<text x="330" y="272.5">DWG NO.</text>
<text x="285.6" y="285.5">WEIGHT:</text>
<text x="330.1" y="285.6">SCALE:1:1</text>
<text x="374.5" y="285.6">SHEET 1 OF 1</text>
</g>
</svg>
